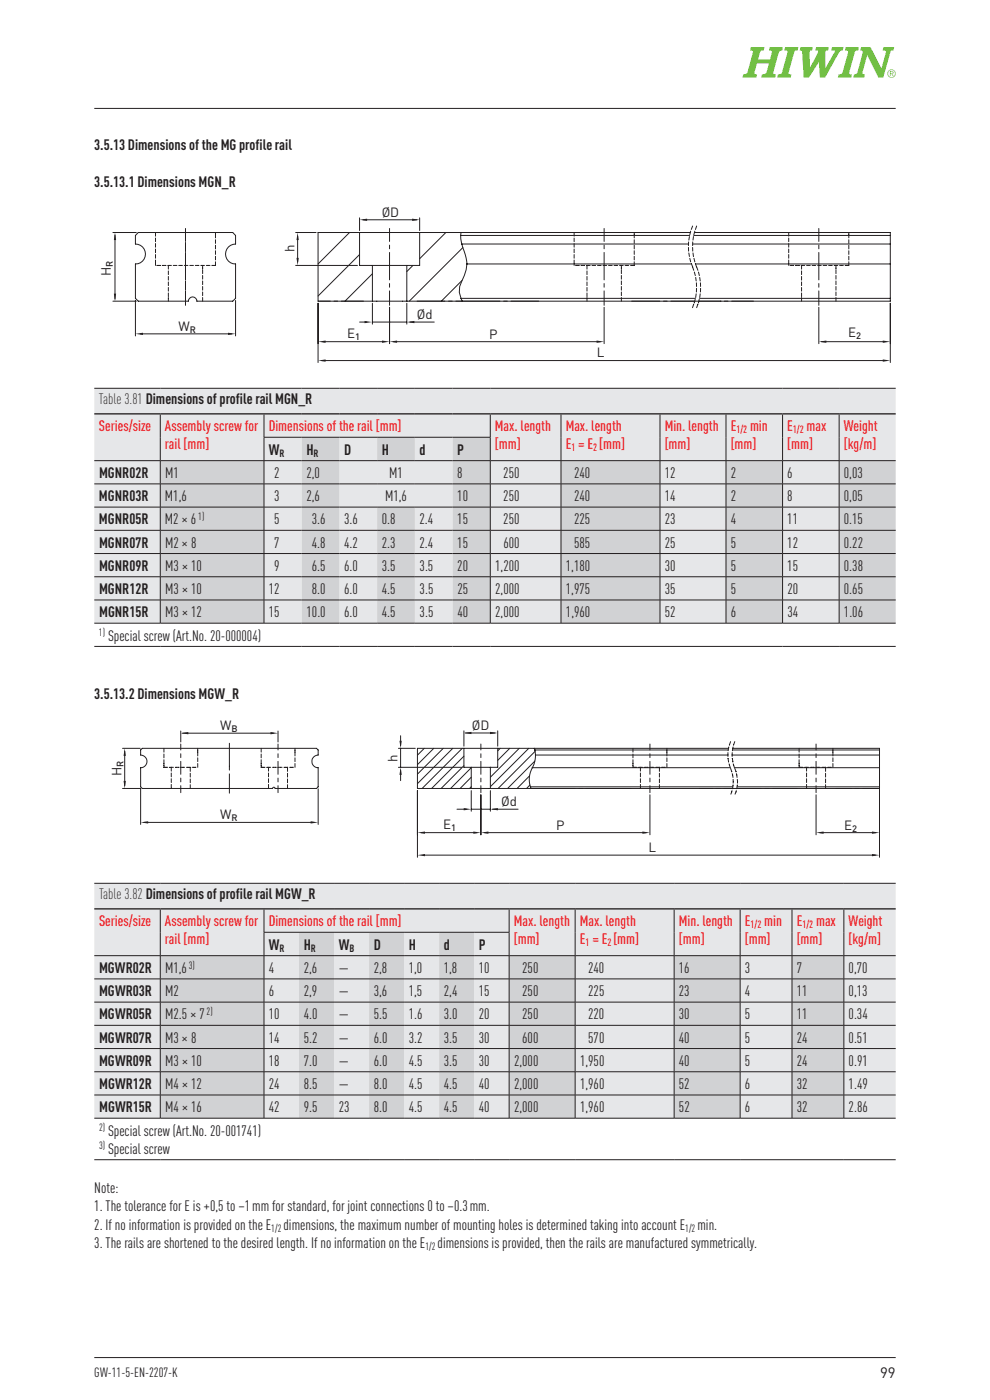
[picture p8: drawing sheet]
<svg xmlns="http://www.w3.org/2000/svg" width="210mm" height="297mm" viewBox="0 0 210 297" stroke-linecap="round" stroke-linejoin="round" font-family="sans-serif">
<path d="M20 23h170M20 288h170" fill="none" stroke="#231f20" stroke-width=".21"/>
<g fill="#71bf44">
<path d="M159.3 10h2.9l-.2 .7-.5 .1-.2 .2-.5 1.6h2.5l.4-1.6-.2-.2-.4-.1 .2-.7h2.8l-.2 .7-.2 .1a.68 .68 0 0 0-.6 .7l-1.1 3.9 .1 .3 .5 .1-.2 .6h-2.9l.1-.6 .3-.1a.93 .93 0 0 0 .9-1.1l.3-1.2h-2.5l-.6 2.1 .1 .2 .5 .1-.2 .6h-2.9l.1-.6 .3-.1a.68 .68 0 0 0 .7-.6l1.1-4.1-.1-.2-.5-.1z"/>
<path d="M166.5 10h2.8l-.1 .7-.5 .1-.2 .2-1.2 4.4 .1 .3 .5 .1-.2 .7h-2.8l.1-.7h.3a.61 .61 0 0 0 .7-.7l1.1-4.1-.2-.2-.5-.1z"/>
<path d="M179.4 10h2.8l-.2 .7-.5 .1-.2 .2-1.2 4.4 .1 .3 .5 .1-.1 .7h-2.9l.2-.7h.3a.61 .61 0 0 0 .6-.7l1.1-4.1-.1-.2-.6-.1z"/>
<path d="M169.8 10h2.6l-.1 .7-.4 .1-.1 .2v3.4l1.7-3.4-.1-.2-.4-.1 .1-.7h2.7l-.1 .7-.4 .1a3.7 3.7 0 0 0-.2 2.4v1.3l2-3.6-.8-.2 .2-.7h2.4l-.1 .7a.83 .83 0 0 0-1 .7l-2.8 5h-1.1l-.2-3.2-2.1 3.2h-1.1l-.3-5.4-.2-.2-.4-.1z"/>
<path d="M182.7 10h2l2.3 4.5 .9-3.5-.1-.2-.6-.1 .2-.7h2.3l-.2 .7-.4 .1-.2 .2-1.5 5.4h-1.1l-2.3-4.7-1.1 3.7 .1 .3 .5 .1-.2 .6h-2.3l.2-.6 .4-.1a3.9 3.9 0 0 0 .8-2.2l.6-2.4v-.3l-.5-.1z"/>
<path d="M188.9 15.2v.4h.2a.18 .18 0 0 0 .3-.2 .18 .18 0 0 0-.3-.2zM188.8 15.1h.4a.29 .29 0 0 1 .3 .2 .29 .29 0 0 1-.2 .4l.3 .4h-.2l-.3-.4h-.2v.4h-.1zM188.4 15.6a.75 .75 0 0 0 1.5 0 .75 .75 0 0 0-1.5 0zM188.2 15.6a.9 .9 0 0 1 1.8 0 .9 .9 0 0 1-1.8 0z"/>
</g>
<g fill="none" stroke="#231f20" stroke-width=".21">
<path d="M29.3 49.3h20.1l.6 .6v1.9a2.12 2.12 0 0 0-2.2 2.1 2.12 2.12 0 0 0 2.2 2.1v7.3l-.6 .6h-7.6a.91 .91 0 0 0-.9-.9 .91 .91 0 0 0-1 .9h-10.6l-.6-.6v-7.3a2.12 2.12 0 0 0 2.2-2.1 2.12 2.12 0 0 0-2.2-2.1v-1.9zM33 49.3v.8M33 50.5v.8M33 51.7v.7M33 52.8v.8M33 54v.8M33 55.2v1.1M33.2 56.3h.8M34.4 56.3h.8M35.6 56.3h.8M35.7 56.3v.8M35.7 57.5v.8"/>
<path d="M35.7 58.6v.8M35.7 59.8v.8M36.8 56.3h.7M37.9 56.3h.8M39.1 56.3h.8M39.3 49.3v.8M39.3 50.3v.7M39.3 51.4v.8M39.3 52.6v.8M39.3 53.8v.7M39.3 54.9v.8M39.3 56.1v.8"/>
<path d="M39.3 57.3v.8M39.3 58.4v.8M39.3 59.6v.8M40.3 56.3h.7M41.4 56.3h.8M42.6 56.3h.8M43 56.3v.8M43 57.3v.8M43 58.4v.8M43 59.6v.8M43.8 56.3h.7M45.7 55.5v.8h-.8"/>
<path d="M45.7 49.3v1.2M45.7 50.9v.7M45.7 52v.8M45.7 53.2v.8M45.7 54.4v.7M62.7 49.3h4.4M62.7 56.3h13.1M63.1 50.1v5.4M74.1 49.3l-6.6 6.7M76.3 46.2v2.7M76.3 54l-8.8 8.8M76.3 49.3v7h12.7v-7"/>
<path d="M77 46.6h11.4M79 58.1l-5.8 5.8M79 56.3v7.6M82.6 48.5v2.7M82.6 52v.8M82.6 53.6v5.8M86.3 56.3v7.6M87.6 56.3l-1.3 1.3M89 46.2v2.7M94.6 49.3l-5.6 5.6M97.7 49.9l.3 1.9M97.7 49.9h48.6"/>
<path d="M97.8 49.3l-.1 .6M98 51.8l.7 2.3 .3 1.9M98 51.8h48.1M98 59.5l-4.4 4.4M98.2 52.5l-11.4 11.4M99 56a14 14 0 0 1-1.5 4.8l-.1 1.2 .4 1.3M99 56h47.7M121.8 49.3v.8M121.8 50.5v.8M121.8 51.7v.7M121.8 52.8v.8M121.8 54v.8"/>
<path d="M121.8 55.2v1.1M122.1 56.3h.8M123.2 56.3h.8M124.4 56.3h.8M124.5 56.3v.8M124.5 57.5v.8M124.5 58.6v.8M124.5 59.8v.8M125.6 56.3h.8M126.7 56.3h.8M127.9 56.3h.8M128.1 48.5v2.7"/>
<path d="M128.1 52v.8M128.1 53.6v5.8M129.1 56.3h.8M130.3 56.3h.7M131.4 56.3h.8M131.8 56.3v.8M131.8 57.3v.8M131.8 58.4v.8M131.8 59.6v.8M132.6 56.3h.8M134.5 55.5v.8h-.7M134.5 49.3v1.2"/>
<path d="M134.5 50.9v.7M134.5 52v.8M134.5 53.2v.8M134.5 54.4v.7M146.4 49.3h-78.9v14.6h121.4v-14.6h-41.6M146.9 51.8h42M147.2 49.9h41.7M147.5 56h41.4M167.3 49.3v.8M167.3 50.5v.8M167.3 51.7v.7M167.3 52.8v.8"/>
<path d="M167.3 54v.8M167.3 55.2v1.1M167.6 56.3h.8M168.8 56.3h.7M169.9 56.3h.8M170 56.3v.8M170 57.5v.8M170 58.6v.8M170 59.8v.8M171.1 56.3h.8M172.3 56.3h.7M173.4 56.3h.8"/>
<path d="M173.7 48.5v2.7M173.7 52v.8M173.7 53.6v5.8M174.6 56.3h.8M175.8 56.3h.7M176.9 56.3h.8M177.3 56.3v.8M177.3 57.3v.8M177.3 58.4v.8M177.3 59.6v.8M178.1 56.3h.8M180.1 55.5v.8h-.8"/>
<path d="M180.1 49.3v1.2M180.1 50.9v.7M180.1 52v.8M180.1 53.2v.8M180.1 54.4v.7M35.7 61v.8M35.7 62.2v.7M35.7 63.1v.8M39.3 60.8v.8M39.3 61.9v.8M39.3 63.1v.8M43 60.8v.8"/>
<path d="M43 61.9v.8M43 63.1v.8M67.5 64.3v12.6M68.3 76.5h119.4M68.5 72.5h13M79 64.3v4.5M79 68.3h7.3M82.6 60.2v.7M82.6 61.7v3.1M82.6 65.2v7.7M83.4 72.5h43.9M86.3 64.3v4.5"/>
<path d="M86.9 68.3h5.2M97.8 63.3h49.7M97.8 63.3l.3 .6M124.5 61v.8M124.5 62.2v.7M124.5 63.1v.8M128.1 60.2v.7M128.1 61.7v3.1M128.1 65.2v7.7M131.8 60.8v.8M131.8 61.9v.8M131.8 63.1v.8"/>
<path d="M148.4 63.3h40.5M170 61v.8M170 62.2v.7M170 63.1v.8M173.7 60.2v.7M173.7 61.7v3.1M173.7 65.2v7.7M174.2 72.5h13.5M177.3 60.8v.8M177.3 61.9v.8M177.3 63.1v.8M188.9 64.3v12.6"/>
</g>
<g fill="#231f20">
<path d="M62.9 54.7h.5l-.3 1.6z"/>
<path d="M63.1 49.3l.3 1.6h-.5z"/>
<path d="M87.4 46.4l1.6 .2-1.6 .3z"/>
<path d="M76.3 46.6l1.6-.2v.5z"/>
<path d="M67.5 72.5l1.6-.3v.5z"/>
<path d="M81 72.2l1.6 .3-1.6 .2z"/>
<path d="M77.3 68.1l1.6 .2-1.6 .3z"/>
<path d="M86.3 68.3l1.6-.2v.5z"/>
<path d="M126.5 72.2l1.6 .3-1.6 .2z"/>
<path d="M82.6 72.5l1.6-.3v.5z"/>
<path d="M173.7 72.5l1.6-.3v.5z"/>
<path d="M187.3 72.2l1.6 .3-1.6 .2z"/>
<path d="M67.5 76.5l1.6-.2v.4z"/>
<path d="M187.3 76.3l1.6 .2-1.6 .2z"/>
</g>
<g fill="none" stroke="#231f20" stroke-width=".21">
<path d="M24 49.3h4.9M24.4 49.9v13.5M39.3 48.5v2.7M39.3 52v.8M39.3 53.6v5.8M146 52.5l.1 .8M146.1 51.3l-.1 .8M146.1 53.7l.1 .7M146.2 50.2l-.1 .7M146.3 54.8l.2 .8M146.5 49l-.2 .8M146.6 55.9l.6 1.4"/>
<path d="M146.9 47.9l-.3 .8M146.9 52.5v.8M146.9 51.3v.8M147 53.7l.1 .7M147.1 50.2l-.1 .7M147.2 54.8l.2 .8M147.3 57.7l.2 .8M147.4 49l-.2 .8M147.5 55.9l.3 .7M147.6 58.9l.1 .7M147.7 60l.1 .8M147.8 47.9l-.3 .8"/>
<path d="M147.8 56.6l.2 .7M148.2 57.7l.1 .8M148.4 58.9l.1 .7M148.6 60v.8M24 63.9h4.9M28.7 63.7v7.6M29.8 70.8h19.4M39.3 60.2v.7M39.3 61.7v3.1M50 63.7v7.6M147.2 64.5l-.3 .8M147.3 64.2h.1"/>
<path d="M147.5 63.5l-.2 .7M147.7 62.3l-.1 .8M147.8 61.2l-.1 .7M148 64.5l-.2 .8M148.1 64.2h.1M148.3 63.5l-.1 .7M148.5 62.3l-.1 .8M148.6 61.2v.7"/>
</g>
<g fill="#231f20">
<path d="M28.7 70.8l1.6-.2v.5z"/>
<path d="M48.4 70.6l1.6 .2-1.6 .3z"/>
<path d="M24.2 62.3h.4l-.2 1.6z"/>
<path d="M24.4 49.3l.2 1.6h-.4z"/>
</g>
<g fill="none" stroke="#231f20" stroke-width=".21">
<path d="M76.3 68.3h1.4M29.8 159.1l.4-.3h36.9l.4 .3v1.1a1.34 1.34 0 0 0-1.3 1.3 1.34 1.34 0 0 0 1.3 1.4v4l-.4 .4h-8.7a.27 .27 0 0 0-.3-.3 .27 .27 0 0 0-.3 .3h-27.6l-.4-.4v-4a1.34 1.34 0 0 0 1.4-1.4 1.34 1.34 0 0 0-1.4-1.3zM34.8 158.8v.8M34.8 160v.8M41.9 158.8v1.6M55.4 158.8v.8M55.4 160v.8M62.6 158.8v1.6M84.5 158.8h3.6M85 156.1v2.1M85 158.8v4M90 158.8l-1.5 1.4"/>
<path d="M92 158.8l-3.5 3.4M94 158.8l-5.5 5.4M96 158.8l-7.5 7.4M98.1 158.8l-8.6 8.5M98.4 155v3.3M98.4 158.8v4h7.2v-4M98.7 155.5h6.3M102 157.8v1.3M102 159.9v.8M105.6 155v3.3M106.1 158.8l-.5 .5M108.1 158.8l-2.5 2.5"/>
<path d="M110.1 158.8l-6.1 6.1M112.2 158.8l-8.2 8.1M113.3 158.8l.1 .3M113.4 159.1l.2 1.1M113.4 159.1h41.1M113.5 159.4l-7.8 7.9M134.3 158.8v.8M134.3 160v.8M137.9 157.8v1.3M137.9 159.9v.8M141.5 158.8v1.6M154.5 158.8h-66v8.5h98.1v-8.5h-31.2"/>
<path d="M155.4 159.1h31.2M169.5 158.8v.8M169.5 160v.8M173.1 157.8v1.3M173.1 159.9v.8M176.7 158.8v1.6M34.8 161.2v1.6h.8M36 162.8h.8M36.3 162.8v.8M36.3 164v.8M36.3 165.2v.8M36.3 166.4v.9"/>
<path d="M37.2 162.8h.8M38.3 162.8h.9M39.6 162.8h.8v.8M40.4 164v.9M40.4 165.3v.8M40.4 166.5v.8M40.8 162.8h.8M41.9 160.8v.8M41.9 162v.8M55.4 161.2v1.6h.8M56.6 162.8h.8M57 162.8v.8"/>
<path d="M57 164v.8M57 165.2v.8M57 166.4v.9M57.8 162.8h.8M59 162.8h.8M60.2 162.8h.8M61 162.8v.8M61 164v.9M61 165.3v.8M61 166.5v.8M61.4 162.8h.9M62.6 160.8v.8"/>
<path d="M62.6 162v.8M84.5 162.8h13.4M85 163.3v2.3M88.5 167.7v14.2M89.3 176.6h11.8M96.9 171.7h2M98.4 160.4l-6.8 6.9M98.4 162.4l-4.8 4.9M100 167.7v4.4M100 171.7h4M100 162.8v4.5M100 162.9l-4.4 4.4"/>
<path d="M100 164.9l-2.4 2.4M100 166.9l-.4 .4M102 161.5v2.8M102 165.1v.8M102 166.7v1.5M102 168.6v8.5M102.8 176.6h34.3M104 167.7v4.4M104 162.8v4.5M104.1 162.8l-.1 .1M104.5 171.7h5.4M112.3 164.6l-2.6 2.7"/>
<path d="M112.4 166.5l-.7 .8M112.5 166.9l.1 .4M112.5 166.9h43M112.9 162.9a5.2 5.2 0 0 0-.4 4M112.9 162.9h42M113.4 161.5l-5.7 5.8M113.6 160.2a5.5 5.5 0 0 1-.7 2.7M113.6 160.2h40.8M134.3 161.2v1.6h.8M135.5 162.8h.8M135.8 162.8v.8M135.8 164v.8"/>
<path d="M135.8 165.2v.8M135.8 166.4v.9M136.7 162.8h.8M137.9 161.5v2.8M137.9 165.1v.8M137.9 166.7v1.5M137.9 168.6v8.5M137.9 162.8h.8M139.1 162.8h.8v.8M139.9 164v.9M139.9 165.3v.8M139.9 166.5v.8"/>
<path d="M140.3 162.8h.8M141.5 160.8v.8M141.5 162v.8M155.3 160.2h31.3M155.8 162.9h30.8M156.4 166.9h30.2M169.5 161.2v1.6h.8M170.7 162.8h.8M171.1 162.8v.8M171.1 164v.8M171.1 165.2v.8M171.1 166.4v.9"/>
<path d="M171.9 162.8h.8M173.1 161.5v2.8M173.1 165.1v.8M173.1 166.7v1.5M173.1 168.6v8.5M173.1 162.8h.8M173.9 176.6h11.9M174.3 162.8h.8M175.1 162.8v.8M175.1 164v.9M175.1 165.3v.8M175.1 166.5v.8"/>
<path d="M175.6 162.8h.8M176.7 160.8v.8M176.7 162v.8M186.6 167.3v14.6M89.8 181.4h95.9"/>
</g>
<g fill="#231f20">
<path d="M104 171.7l1.6-.3v.5z"/>
<path d="M98.4 171.4l1.6 .3-1.6 .2z"/>
<path d="M136.3 176.4l1.6 .2-1.6 .3z"/>
<path d="M102 176.6l1.6-.2v.5z"/>
<path d="M185 176.4l1.6 .2-1.6 .3z"/>
<path d="M173.1 176.6l1.6-.2v.5z"/>
<path d="M103.9 155.3l1.6 .2-1.6 .2z"/>
<path d="M98.4 155.5l1.6-.2v.4z"/>
<path d="M88.5 176.6l1.6-.2v.5z"/>
<path d="M100.4 176.4l1.6 .2-1.6 .3z"/>
<path d="M85 162.8l.2 1.6h-.5z"/>
<path d="M84.7 157.2h.5l-.2 1.6z"/>
</g>
<g fill="#231f20">
<path d="M88.5 181.4l1.6-.2v.5z"/>
<path d="M185 181.2l1.6 .2-1.6 .3z"/>
</g>
<g fill="none" stroke="#231f20" stroke-width=".21">
<path d="M26 158.8h3.7M26.5 159.4v7.3M38.3 155.1v2.3M38.3 157.8v1.3M38.3 159.9v.8M38.7 155.5h19.3M48.7 157.7v5.7M59 155.1v2.3M59 157.8v1.3M59 159.9v.8M154.4 159.7v.8M154.6 158.5l-.2 .8"/>
<path d="M155 157.3l-.3 .8M155.3 159.7v.8M155.5 158.5l-.1 .8M155.9 157.3l-.3 .8M26 167.3h3.7M29.8 167.3v7.6M30.5 174.5h36M38.3 161.5v2.8M38.3 165.1v.8M38.3 166.7v1.5M48.7 164.2v4.1M59 161.5v2.8"/>
<path d="M59 165.1v.8M59 166.7v1.5M67.5 167.3v7.6M154.4 160.9h.1M154.4 160.9l.1 .8M154.7 162.1l.2 .7M155 163l.2 .7M155.3 167.7l-.3 .8M155.3 164.1l.2 .8M155.3 160.9h.1M155.4 160.9l.1 .8M155.4 167.3h.1"/>
<path d="M155.5 165.3v.8M155.5 166.5l-.1 .8M155.5 162.1l.3 .7M155.9 163l.2 .7M156.2 167.7l-.3 .8M156.2 164.1l.1 .8M156.3 167.3h.1M156.4 165.3v.8M156.4 166.5v.1M156.4 166.6l-.1 .7"/>
</g>
<g fill="#231f20">
<path d="M38.3 155.5l1.6-.2v.5z"/>
<path d="M57.4 155.3l1.6 .2-1.6 .3z"/>
<path d="M29.8 174.5l1.6-.3v.5z"/>
<path d="M65.9 174.2l1.6 .3-1.6 .2z"/>
<path d="M26.2 165.7h.5l-.2 1.6z"/>
<path d="M26.5 158.8l.2 1.6h-.5z"/>
</g>
<path d="M20 82.4h170v5.4h-170zM20 87.8h14v9.9h-14zM34 87.8h22v9.9h-22zM56 87.8h48v5h-48zM104 87.8h15v9.9h-15zM119 87.8h21v9.9h-21zM140 87.8h14v9.9h-14zM154 87.8h12v9.9h-12zM166 87.8h12v9.9h-12zM178 87.8h12v9.9h-12zM56 92.8h8v4.9h-8zM72 92.8h8v4.9h-8zM88 92.8h8v4.9h-8zM20 97.7h14v5h-14zM56 97.7h8v5h-8zM72 97.7h24v5h-24zM104 97.7h15v5h-15zM140 97.7h14v5h-14zM166 97.7h12v5h-12zM20 102.7h14v4.9h-14zM56 102.7h8v4.9h-8zM72 102.7h24v4.9h-24zM104 102.7h15v4.9h-15zM140 102.7h14v4.9h-14zM166 102.7h12v4.9h-12zM20 107.6h14v4.9h-14zM56 107.6h8v4.9h-8zM72 107.6h8v4.9h-8zM88 107.6h8v4.9h-8zM104 107.6h15v4.9h-15zM140 107.6h14v4.9h-14zM166 107.6h12v4.9h-12zM20 112.5h14v4.9h-14zM56 112.5h8v4.9h-8zM72 112.5h8v4.9h-8zM88 112.5h8v4.9h-8zM104 112.5h15v4.9h-15zM140 112.5h14v4.9h-14zM166 112.5h12v4.9h-12zM20 117.4h14v5h-14zM56 117.4h8v5h-8zM72 117.4h8v5h-8zM88 117.4h8v5h-8zM104 117.4h15v5h-15zM140 117.4h14v5h-14zM166 117.4h12v5h-12zM20 122.4h14v4.9h-14zM56 122.4h8v4.9h-8zM72 122.4h8v4.9h-8zM88 122.4h8v4.9h-8zM104 122.4h15v4.9h-15zM140 122.4h14v4.9h-14zM166 122.4h12v4.9h-12zM20 127.3h14v4.9h-14zM56 127.3h8v4.9h-8zM72 127.3h8v4.9h-8zM88 127.3h8v4.9h-8zM104 127.3h15v4.9h-15zM140 127.3h14v4.9h-14zM166 127.3h12v4.9h-12z" fill="#e6e7e9"/>
<path d="M64 92.8h8v4.9h-8zM80 92.8h8v4.9h-8zM96 92.8h8v4.9h-8zM34 97.7h22v5h-22zM64 97.7h8v5h-8zM96 97.7h8v5h-8zM119 97.7h21v5h-21zM154 97.7h12v5h-12zM178 97.7h12v5h-12zM34 102.7h22v4.9h-22zM64 102.7h8v4.9h-8zM96 102.7h8v4.9h-8zM119 102.7h21v4.9h-21zM154 102.7h12v4.9h-12zM178 102.7h12v4.9h-12zM34 107.6h22v4.9h-22zM64 107.6h8v4.9h-8zM80 107.6h8v4.9h-8zM96 107.6h8v4.9h-8zM119 107.6h21v4.9h-21zM154 107.6h12v4.9h-12zM178 107.6h12v4.9h-12zM34 112.5h22v4.9h-22zM64 112.5h8v4.9h-8zM80 112.5h8v4.9h-8zM96 112.5h8v4.9h-8zM119 112.5h21v4.9h-21zM154 112.5h12v4.9h-12zM178 112.5h12v4.9h-12zM34 117.4h22v5h-22zM64 117.4h8v5h-8zM80 117.4h8v5h-8zM96 117.4h8v5h-8zM119 117.4h21v5h-21zM154 117.4h12v5h-12zM178 117.4h12v5h-12zM34 122.4h22v4.9h-22zM64 122.4h8v4.9h-8zM80 122.4h8v4.9h-8zM96 122.4h8v4.9h-8zM119 122.4h21v4.9h-21zM154 122.4h12v4.9h-12zM178 122.4h12v4.9h-12zM34 127.3h22v4.9h-22zM64 127.3h8v4.9h-8zM80 127.3h8v4.9h-8zM96 127.3h8v4.9h-8zM119 127.3h21v4.9h-21zM154 127.3h12v4.9h-12zM178 127.3h12v4.9h-12z" fill="#d1d2d4"/>
<path d="M20 87.8h170" fill="none" stroke="#231f20" stroke-width=".28"/>
<g fill="none" stroke="#231f20" stroke-width=".21">
<path d="M20 97.7h170M20 82.4h170M34 87.9v9.8M34 97.8v4.8M56 92.8h48M56 87.9v4.8M56 92.8v4.9M56 97.8v4.8M104 87.9v4.8M104 92.8v4.9M104 97.8v4.8M119 87.9v9.8"/>
<path d="M119 97.8v4.8M140 87.9v9.8M140 97.8v4.8M154 87.9v9.8M154 97.8v4.8M166 87.9v9.8M166 97.8v4.8M178 87.9v9.8M178 97.8v4.8M20 102.7h170M20 107.6h170M20 112.5h170"/>
<path d="M20 117.4h170M34 102.7v4.8M34 107.6v4.9M34 112.5v4.9M34 117.5v4.8M56 102.7v4.8M56 107.6v4.9M56 112.5v4.9M56 117.5v4.8M104 102.7v4.8M104 107.6v4.9M104 112.5v4.9"/>
<path d="M104 117.5v4.8M119 102.7v4.8M119 107.6v4.9M119 112.5v4.9M119 117.5v4.8M140 102.7v4.8M140 107.6v4.9M140 112.5v4.9M140 117.5v4.8M154 102.7v4.8M154 107.6v4.9M154 112.5v4.9"/>
<path d="M154 117.5v4.8M166 102.7v4.8M166 107.6v4.9M166 112.5v4.9M166 117.5v4.8M178 102.7v4.8M178 107.6v4.9M178 112.5v4.9M178 117.5v4.8M20 122.4h170M20 127.3h170M20 132.2h170"/>
<path d="M20 137.1h170M34 122.4v4.8M34 127.3v4.9M56 122.4v4.8M56 127.3v4.9M104 122.4v4.8M104 127.3v4.9M119 122.4v4.8M119 127.3v4.9M140 122.4v4.8M140 127.3v4.9M154 122.4v4.8"/>
<path d="M154 127.3v4.9M166 122.4v4.8M166 127.3v4.9M178 122.4v4.8M178 127.3v4.9"/>
</g>
<path d="M20 187.4h170v5.4h-170zM20 192.8h14v9.9h-14zM34 192.8h22v9.9h-22zM56 192.8h52v5h-52zM108 192.8h14v9.9h-14zM122 192.8h21v9.9h-21zM143 192.8h14v9.9h-14zM157 192.8h11v9.9h-11zM168 192.8h11v9.9h-11zM179 192.8h11v9.9h-11zM56 197.8h7.4v4.9h-7.4zM70.9 197.8h7.4v4.9h-7.4zM85.7 197.8h7.4v4.9h-7.4zM100.6 197.8h7.4v4.9h-7.4zM20 202.7h14v5h-14zM56 202.7h7.4v5h-7.4zM70.9 202.7h7.4v5h-7.4zM85.7 202.7h7.4v5h-7.4zM100.6 202.7h7.4v5h-7.4zM122 202.7h21v5h-21zM157 202.7h11v5h-11zM179 202.7h11v5h-11zM20 207.7h14v4.9h-14zM56 207.7h7.4v4.9h-7.4zM70.9 207.7h7.4v4.9h-7.4zM85.7 207.7h7.4v4.9h-7.4zM100.6 207.7h7.4v4.9h-7.4zM122 207.7h21v4.9h-21zM157 207.7h11v4.9h-11zM179 207.7h11v4.9h-11zM20 212.6h14v4.9h-14zM56 212.6h7.4v4.9h-7.4zM70.9 212.6h7.4v4.9h-7.4zM85.7 212.6h7.4v4.9h-7.4zM100.6 212.6h7.4v4.9h-7.4zM122 212.6h21v4.9h-21zM157 212.6h11v4.9h-11zM179 212.6h11v4.9h-11zM20 217.5h14v4.9h-14zM56 217.5h7.4v4.9h-7.4zM70.9 217.5h7.4v4.9h-7.4zM85.7 217.5h7.4v4.9h-7.4zM100.6 217.5h7.4v4.9h-7.4zM122 217.5h21v4.9h-21zM157 217.5h11v4.9h-11zM179 217.5h11v4.9h-11zM20 222.4h14v5h-14zM56 222.4h7.4v5h-7.4zM70.9 222.4h7.4v5h-7.4zM85.7 222.4h7.4v5h-7.4zM100.6 222.4h7.4v5h-7.4zM122 222.4h21v5h-21zM157 222.4h11v5h-11zM179 222.4h11v5h-11zM20 227.4h14v4.9h-14zM56 227.4h7.4v4.9h-7.4zM70.9 227.4h7.4v4.9h-7.4zM85.7 227.4h7.4v4.9h-7.4zM100.6 227.4h7.4v4.9h-7.4zM122 227.4h21v4.9h-21zM157 227.4h11v4.9h-11zM179 227.4h11v4.9h-11zM20 232.3h14v4.9h-14zM56 232.3h7.4v4.9h-7.4zM70.9 232.3h7.4v4.9h-7.4zM85.7 232.3h7.4v4.9h-7.4zM100.6 232.3h7.4v4.9h-7.4zM122 232.3h21v4.9h-21zM157 232.3h11v4.9h-11zM179 232.3h11v4.9h-11z" fill="#e6e7e9"/>
<path d="M63.4 197.8h7.5v4.9h-7.5zM78.3 197.8h7.4v4.9h-7.4zM93.1 197.8h7.5v4.9h-7.5zM34 202.7h22v5h-22zM63.4 202.7h7.5v5h-7.5zM78.3 202.7h7.4v5h-7.4zM93.1 202.7h7.5v5h-7.5zM108 202.7h14v5h-14zM143 202.7h14v5h-14zM168 202.7h11v5h-11zM34 207.7h22v4.9h-22zM63.4 207.7h7.5v4.9h-7.5zM78.3 207.7h7.4v4.9h-7.4zM93.1 207.7h7.5v4.9h-7.5zM108 207.7h14v4.9h-14zM143 207.7h14v4.9h-14zM168 207.7h11v4.9h-11zM34 212.6h22v4.9h-22zM63.4 212.6h7.5v4.9h-7.5zM78.3 212.6h7.4v4.9h-7.4zM93.1 212.6h7.5v4.9h-7.5zM108 212.6h14v4.9h-14zM143 212.6h14v4.9h-14zM168 212.6h11v4.9h-11zM34 217.5h22v4.9h-22zM63.4 217.5h7.5v4.9h-7.5zM78.3 217.5h7.4v4.9h-7.4zM93.1 217.5h7.5v4.9h-7.5zM108 217.5h14v4.9h-14zM143 217.5h14v4.9h-14zM168 217.5h11v4.9h-11zM34 222.4h22v5h-22zM63.4 222.4h7.5v5h-7.5zM78.3 222.4h7.4v5h-7.4zM93.1 222.4h7.5v5h-7.5zM108 222.4h14v5h-14zM143 222.4h14v5h-14zM168 222.4h11v5h-11zM34 227.4h22v4.9h-22zM63.4 227.4h7.5v4.9h-7.5zM78.3 227.4h7.4v4.9h-7.4zM93.1 227.4h7.5v4.9h-7.5zM108 227.4h14v4.9h-14zM143 227.4h14v4.9h-14zM168 227.4h11v4.9h-11zM34 232.3h22v4.9h-22zM63.4 232.3h7.5v4.9h-7.5zM78.3 232.3h7.4v4.9h-7.4zM93.1 232.3h7.5v4.9h-7.5zM108 232.3h14v4.9h-14zM143 232.3h14v4.9h-14zM168 232.3h11v4.9h-11z" fill="#d1d2d4"/>
<path d="M20 192.8h170" fill="none" stroke="#231f20" stroke-width=".28"/>
<g fill="none" stroke="#231f20" stroke-width=".21">
<path d="M20 187.4h170M34 193v9.7M56 193v4.7M56 197.8v4.9M108 193v4.7l-52 .1M108 197.8v4.9M122 193v9.7M143 193v9.7M157 193v9.7M168 193v9.7M179 193v9.7M20 202.7h170"/>
<path d="M20 207.7h170M20 212.6h170M20 217.5h170M34 202.8v4.8M34 207.7v4.8M34 212.6v4.9M34 217.6v4.8M56 202.8v4.8M56 207.7v4.8M56 212.6v4.9M56 217.6v4.8M108 202.8v4.8"/>
<path d="M108 207.7v4.8M108 212.6v4.9M108 217.6v4.8M122 202.8v4.8M122 207.7v4.8M122 212.6v4.9M122 217.6v4.8M143 202.8v4.8M143 207.7v4.8M143 212.6v4.9M143 217.6v4.8M157 202.8v4.8"/>
<path d="M157 207.7v4.8M157 212.6v4.9M157 217.6v4.8M168 202.8v4.8M168 207.7v4.8M168 212.6v4.9M168 217.6v4.8M179 202.8v4.8M179 207.7v4.8M179 212.6v4.9M179 217.6v4.8M20 222.4h170"/>
<path d="M20 227.4h170M20 232.3h170M20 237.2h170M34 222.5v4.8M34 227.4v4.9M34 232.3v4.9M56 222.5v4.8M56 227.4v4.9M56 232.3v4.9M108 222.5v4.8M108 227.4v4.9M108 232.3v4.9"/>
<path d="M122 222.5v4.8M122 227.4v4.9M122 232.3v4.9M143 222.5v4.8M143 227.4v4.9M143 232.3v4.9M157 222.5v4.8M157 227.4v4.9M157 232.3v4.9M168 222.5v4.8M168 227.4v4.9M168 232.3v4.9"/>
<path d="M179 222.5v4.8M179 227.4v4.9M179 232.3v4.9M20 246h170"/>
</g>
<g font-size="3.2" fill="#231f20">
<text x="20" y="31.9">3.5.13 Dimensions of the MG profile rail</text>
<text x="20" y="39.6">3.5.13.1 Dimensions MGN_R</text>
<text x="21" y="85.8">Table 3.81 Dimensions of profile rail MGN_R</text>
<text x="21" y="101.4">MGNR02R</text>
<text x="35" y="101.4">M1</text>
<text x="57" y="96.4">W</text>
<text x="58.2" y="101.4">2</text>
<text x="65" y="96.4">H</text>
<text x="65" y="101.4">2,0</text>
<text x="73" y="96.4">D</text>
<text x="81" y="96.4">H</text>
<text x="82.5" y="101.4">M1</text>
<text x="89" y="96.4">d</text>
<text x="97" y="101.4">8</text>
<text x="97" y="96.4">P</text>
<text x="106.8" y="101.4">250</text>
<text x="121.8" y="101.4">240</text>
<text x="141" y="101.4">12</text>
<text x="155" y="101.4">2</text>
<text x="167" y="101.4">6</text>
<text x="179" y="101.4">0,03</text>
<text x="21" y="106.3">MGNR03R</text>
<text x="35" y="106.3">M1,6</text>
<text x="58.2" y="106.3">3</text>
<text x="65" y="106.3">2,6</text>
<text x="81.7" y="106.3">M1,6</text>
<text x="97" y="106.3">10</text>
<text x="106.8" y="106.3">250</text>
<text x="121.8" y="106.3">240</text>
<text x="141" y="106.3">14</text>
<text x="155" y="106.3">2</text>
<text x="167" y="106.3">8</text>
<text x="179" y="106.3">0,05</text>
<text x="21" y="111.3">MGNR05R</text>
<text x="35" y="111.3">M2 × 6</text>
<text x="58.2" y="111.3">5</text>
<text x="66.2" y="111.3">3.6</text>
<text x="73" y="111.3">3.6</text>
<text x="81" y="111.3">0.8</text>
<text x="89" y="111.3">2.4</text>
<text x="97" y="111.3">15</text>
<text x="106.8" y="111.3">250</text>
<text x="121.8" y="111.3">225</text>
<text x="141" y="111.3">23</text>
<text x="155" y="111.3">4</text>
<text x="167" y="111.3">11</text>
<text x="179" y="111.3">0.15</text>
<text x="21" y="116.2">MGNR07R</text>
<text x="35" y="116.2">M2 × 8</text>
<text x="58.2" y="116.2">7</text>
<text x="66.2" y="116.2">4.8</text>
<text x="73" y="116.2">4.2</text>
<text x="81" y="116.2">2.3</text>
<text x="89" y="116.2">2.4</text>
<text x="97" y="116.2">15</text>
<text x="106.8" y="116.2">600</text>
<text x="121.8" y="116.2">585</text>
<text x="141" y="116.2">25</text>
<text x="155" y="116.2">5</text>
<text x="167" y="116.2">12</text>
<text x="179" y="116.2">0.22</text>
<text x="21" y="121.1">MGNR09R</text>
<text x="35" y="121.1">M3 × 10</text>
<text x="58.2" y="121.1">9</text>
<text x="66.2" y="121.1">6.5</text>
<text x="73" y="121.1">6.0</text>
<text x="81" y="121.1">3.5</text>
<text x="89" y="121.1">3.5</text>
<text x="97" y="121.1">20</text>
<text x="105" y="121.1">1,200</text>
<text x="120" y="121.1">1,180</text>
<text x="141" y="121.1">30</text>
<text x="155" y="121.1">5</text>
<text x="167" y="121.1">15</text>
<text x="179" y="121.1">0.38</text>
<text x="21" y="126">MGNR12R</text>
<text x="21" y="131">MGNR15R</text>
<text x="35" y="126">M3 × 10</text>
<text x="35" y="131">M3 × 12</text>
<text x="57" y="126">12</text>
<text x="57" y="131">15</text>
<text x="65" y="131">10.0</text>
<text x="66.2" y="126">8.0</text>
<text x="73" y="126">6.0</text>
<text x="73" y="131">6.0</text>
<text x="81" y="126">4.5</text>
<text x="81" y="131">4.5</text>
<text x="89" y="126">3.5</text>
<text x="89" y="131">3.5</text>
<text x="97" y="126">25</text>
<text x="97" y="131">40</text>
<text x="105" y="126">2,000</text>
<text x="105" y="131">2,000</text>
<text x="120" y="126">1,975</text>
<text x="120" y="131">1,960</text>
<text x="141" y="126">35</text>
<text x="141" y="131">52</text>
<text x="155" y="126">5</text>
<text x="155" y="131">6</text>
<text x="167" y="126">20</text>
<text x="167" y="131">34</text>
<text x="179" y="126">0.65</text>
<text x="179" y="131">1.06</text>
<text x="22.9" y="135.9">Special screw (Art.No. 20-000004)</text>
<text x="20" y="148.3">3.5.13.2 Dimensions MGW_R</text>
<text x="21" y="190.8">Table 3.82 Dimensions of profile rail MGW_R</text>
<text x="57" y="201.5">W</text>
<text x="64.4" y="201.5">H</text>
<text x="71.9" y="201.5">W</text>
<text x="79.3" y="201.5">D</text>
<text x="86.7" y="201.5">H</text>
<text x="94.1" y="201.5">d</text>
<text x="101.6" y="201.5">P</text>
<text x="21" y="206.4">MGWR02R</text>
<text x="35" y="206.4">M1,6</text>
<text x="57" y="206.4">4</text>
<text x="64.4" y="206.4">2,6</text>
<text x="71.9" y="206.4">—</text>
<text x="79.3" y="206.4">2,8</text>
<text x="86.7" y="206.4">1,0</text>
<text x="94.1" y="206.4">1,8</text>
<text x="101.6" y="206.4">10</text>
<text x="110.8" y="206.4">250</text>
<text x="124.8" y="206.4">240</text>
<text x="144" y="206.4">16</text>
<text x="158" y="206.4">3</text>
<text x="169" y="206.4">7</text>
<text x="180" y="206.4">0,70</text>
<text x="21" y="211.3">MGWR03R</text>
<text x="35" y="211.3">M2</text>
<text x="57" y="211.3">6</text>
<text x="64.4" y="211.3">2,9</text>
<text x="71.9" y="211.3">—</text>
<text x="79.3" y="211.3">3,6</text>
<text x="86.7" y="211.3">1,5</text>
<text x="94.2" y="211.3">2,4</text>
<text x="101.6" y="211.3">15</text>
<text x="110.8" y="211.3">250</text>
<text x="124.8" y="211.3">225</text>
<text x="144" y="211.3">23</text>
<text x="158" y="211.3">4</text>
<text x="169" y="211.3">11</text>
<text x="180" y="211.3">0,13</text>
<text x="21" y="221.2">MGWR07R</text>
<text x="21" y="216.3">MGWR05R</text>
<text x="35" y="221.2">M3 × 8</text>
<text x="35" y="216.3">M2.5 × 7</text>
<text x="57" y="216.3">10</text>
<text x="57" y="221.2">14</text>
<text x="64.4" y="216.3">4.0</text>
<text x="64.4" y="221.2">5.2</text>
<text x="71.9" y="216.3">—</text>
<text x="71.9" y="221.2">—</text>
<text x="79.3" y="216.3">5.5</text>
<text x="79.3" y="221.2">6.0</text>
<text x="86.7" y="216.3">1.6</text>
<text x="86.7" y="221.2">3.2</text>
<text x="94.1" y="216.3">3.0</text>
<text x="94.2" y="221.2">3.5</text>
<text x="101.6" y="216.3">20</text>
<text x="101.6" y="221.2">30</text>
<text x="110.8" y="216.3">250</text>
<text x="110.8" y="221.2">600</text>
<text x="124.8" y="216.3">220</text>
<text x="124.8" y="221.2">570</text>
<text x="144" y="216.3">30</text>
<text x="144" y="221.2">40</text>
<text x="158" y="216.3">5</text>
<text x="158" y="221.2">5</text>
<text x="169" y="216.3">11</text>
<text x="169" y="221.2">24</text>
<text x="180" y="216.3">0.34</text>
<text x="180" y="221.2">0.51</text>
<text x="21" y="226.1">MGWR09R</text>
<text x="35" y="226.1">M3 × 10</text>
<text x="57" y="226.1">18</text>
<text x="64.4" y="226.1">7.0</text>
<text x="71.9" y="226.1">—</text>
<text x="79.3" y="226.1">6.0</text>
<text x="86.7" y="226.1">4.5</text>
<text x="94.2" y="226.1">3.5</text>
<text x="101.6" y="226.1">30</text>
<text x="109" y="226.1">2,000</text>
<text x="123" y="226.1">1,950</text>
<text x="144" y="226.1">40</text>
<text x="158" y="226.1">5</text>
<text x="169" y="226.1">24</text>
<text x="180" y="226.1">0.91</text>
<text x="21" y="231">MGWR12R</text>
<text x="35" y="231">M4 × 12</text>
<text x="57" y="231">24</text>
<text x="64.4" y="231">8.5</text>
<text x="71.9" y="231">—</text>
<text x="79.3" y="231">8.0</text>
<text x="86.7" y="231">4.5</text>
<text x="94.2" y="231">4.5</text>
<text x="101.6" y="231">40</text>
<text x="109" y="231">2,000</text>
<text x="123" y="231">1,960</text>
<text x="144" y="231">52</text>
<text x="158" y="231">6</text>
<text x="169" y="231">32</text>
<text x="180" y="231">1.49</text>
<text x="21" y="236">MGWR15R</text>
<text x="35" y="236">M4 × 16</text>
<text x="57" y="236">42</text>
<text x="64.4" y="236">9.5</text>
<text x="71.9" y="236">23</text>
<text x="79.3" y="236">8.0</text>
<text x="86.7" y="236">4.5</text>
<text x="94.2" y="236">4.5</text>
<text x="101.6" y="236">40</text>
<text x="109.1" y="236">2,000</text>
<text x="123" y="236">1,960</text>
<text x="144" y="236">52</text>
<text x="158" y="236">6</text>
<text x="169" y="236">32</text>
<text x="180" y="236">2.86</text>
<text x="22.9" y="240.9">Special screw (Art.No. 20-001741)</text>
<text x="22.9" y="244.8">Special screw</text>
<text x="20" y="253.1">Note:</text>
<text x="20" y="257">1. The tolerance for E is +0,5 to –1mm for standard, for joint connections 0 to –0.3mm.</text>
<text x="20" y="260.8">2. If no information is provided on the E</text>
<text x="60.1" y="260.8">dimensions, the maximum number of mounting holes is determined taking into account E</text>
<text x="147.9" y="260.8">min.</text>
<text x="20" y="264.7">3. The rails are shortened to the desired length. If no information on the E</text>
<text x="92.8" y="264.7">dimensions is provided, then the rails are manufactured symmetrically.</text>
<text x="186.7" y="292.4">99</text>
</g>
<g font-size="3.2" fill="#ee1d23">
<text x="21" y="91.5">Series/size</text>
<text x="35" y="91.5">Assembly screw for</text>
<text x="35" y="95.2">rail [mm]</text>
<text x="57" y="91.5">Dimensions of the rail [mm]</text>
<text x="105" y="91.5">Max. length</text>
<text x="105" y="95.2">[mm]</text>
<text x="120" y="91.5">Max. length</text>
<text x="120" y="95.2">E = E [mm]</text>
<text x="141" y="91.5">Min. length</text>
<text x="141" y="95.2">[mm]</text>
<text x="155" y="91.5">E</text>
<text x="155" y="95.2">[mm]</text>
<text x="159.1" y="91.5">min</text>
<text x="167" y="95.2">[mm]</text>
<text x="167" y="91.5">E</text>
<text x="171.1" y="91.5">max</text>
<text x="179" y="91.5">Weight</text>
<text x="179" y="95.2">[kg/m]</text>
<text x="21" y="196.5">Series/size</text>
<text x="35" y="196.5">Assembly screw for</text>
<text x="57" y="196.5">Dimensions of the rail [mm]</text>
<text x="109" y="196.5">Max. length</text>
<text x="123" y="196.5">Max. length</text>
<text x="144" y="196.5">Min. length</text>
<text x="158" y="196.5">E</text>
<text x="162.1" y="196.5">min</text>
<text x="169" y="196.5">E</text>
<text x="173.1" y="196.5">max</text>
<text x="180" y="196.5">Weight</text>
<text x="35" y="200.2">rail [mm]</text>
<text x="109" y="200.2">[mm]</text>
<text x="123" y="200.2">E = E [mm]</text>
<text x="144" y="200.2">[mm]</text>
<text x="158" y="200.2">[mm]</text>
<text x="169" y="200.2">[mm]</text>
<text x="180" y="200.2">[kg/m]</text>
</g>
<g font-size="2.8" fill="#231f20">
<text x="81" y="45.9">ØD</text>
<text x="62.5" y="53.5" transform="rotate(-90 62.5 53.5)">h</text>
<text x="23.5" y="58.6" transform="rotate(-90 23.5 58.6)">H</text>
<text x="37.9" y="70.2">W</text>
<text x="73.7" y="71.8">E</text>
<text x="88.4" y="67.7">Ød</text>
<text x="103.7" y="71.9">P</text>
<text x="179.9" y="71.4">E</text>
<text x="126.6" y="75.8">L</text>
<text x="46.7" y="154.9">W</text>
<text x="100.1" y="154.8">ØD</text>
<text x="84.3" y="161.7" transform="rotate(-90 84.3 161.7)">h</text>
<text x="25.8" y="164.6" transform="rotate(-90 25.8 164.6)">H</text>
<text x="46.7" y="173.8">W</text>
<text x="106.3" y="171">Ød</text>
<text x="94" y="175.8">E</text>
<text x="117.9" y="176">P</text>
<text x="179.1" y="176">E</text>
<text x="137.6" y="180.8">L</text>
<text x="20" y="292.2">GW-11-5-EN-2207-K</text>
</g>
<g font-size="2.2" fill="#ee1d23">
<text x="121.2" y="95.7">1</text>
<text x="125.9" y="95.7">2</text>
<text x="156.2" y="91.9">1/2</text>
<text x="168.2" y="91.9">1/2</text>
<text x="159.2" y="197">1/2</text>
<text x="170.2" y="197">1/2</text>
<text x="124.2" y="200.7">1</text>
<text x="128.9" y="200.7">2</text>
</g>
<g font-size="2.2" fill="#231f20">
<text x="59.3" y="96.9">R</text>
<text x="66.5" y="96.9">R</text>
<text x="42.1" y="110.3">1)</text>
<text x="21" y="134.9">1)</text>
<text x="59.3" y="201.9">R</text>
<text x="66" y="201.9">R</text>
<text x="74.1" y="201.9">B</text>
<text x="40" y="205.5">3)</text>
<text x="43.8" y="215.3">2)</text>
<text x="21" y="239.9">2)</text>
<text x="21" y="243.8">3)</text>
<text x="57.6" y="261.3">1/2</text>
<text x="145.4" y="261.3">1/2</text>
<text x="90.2" y="265.2">1/2</text>
</g>
<g font-size="2" fill="#231f20">
<text x="23.9" y="56.6" transform="rotate(-90 23.9 56.6)">R</text>
<text x="40.3" y="70.6">R</text>
<text x="181.6" y="71.8">2</text>
<text x="75.4" y="72.2">1</text>
<text x="49.1" y="155.3">B</text>
<text x="26.2" y="162.6" transform="rotate(-90 26.2 162.6)">R</text>
<text x="49.1" y="174.2">R</text>
<text x="95.7" y="176.2">1</text>
<text x="180.8" y="176.4">2</text>
</g>
</svg>
